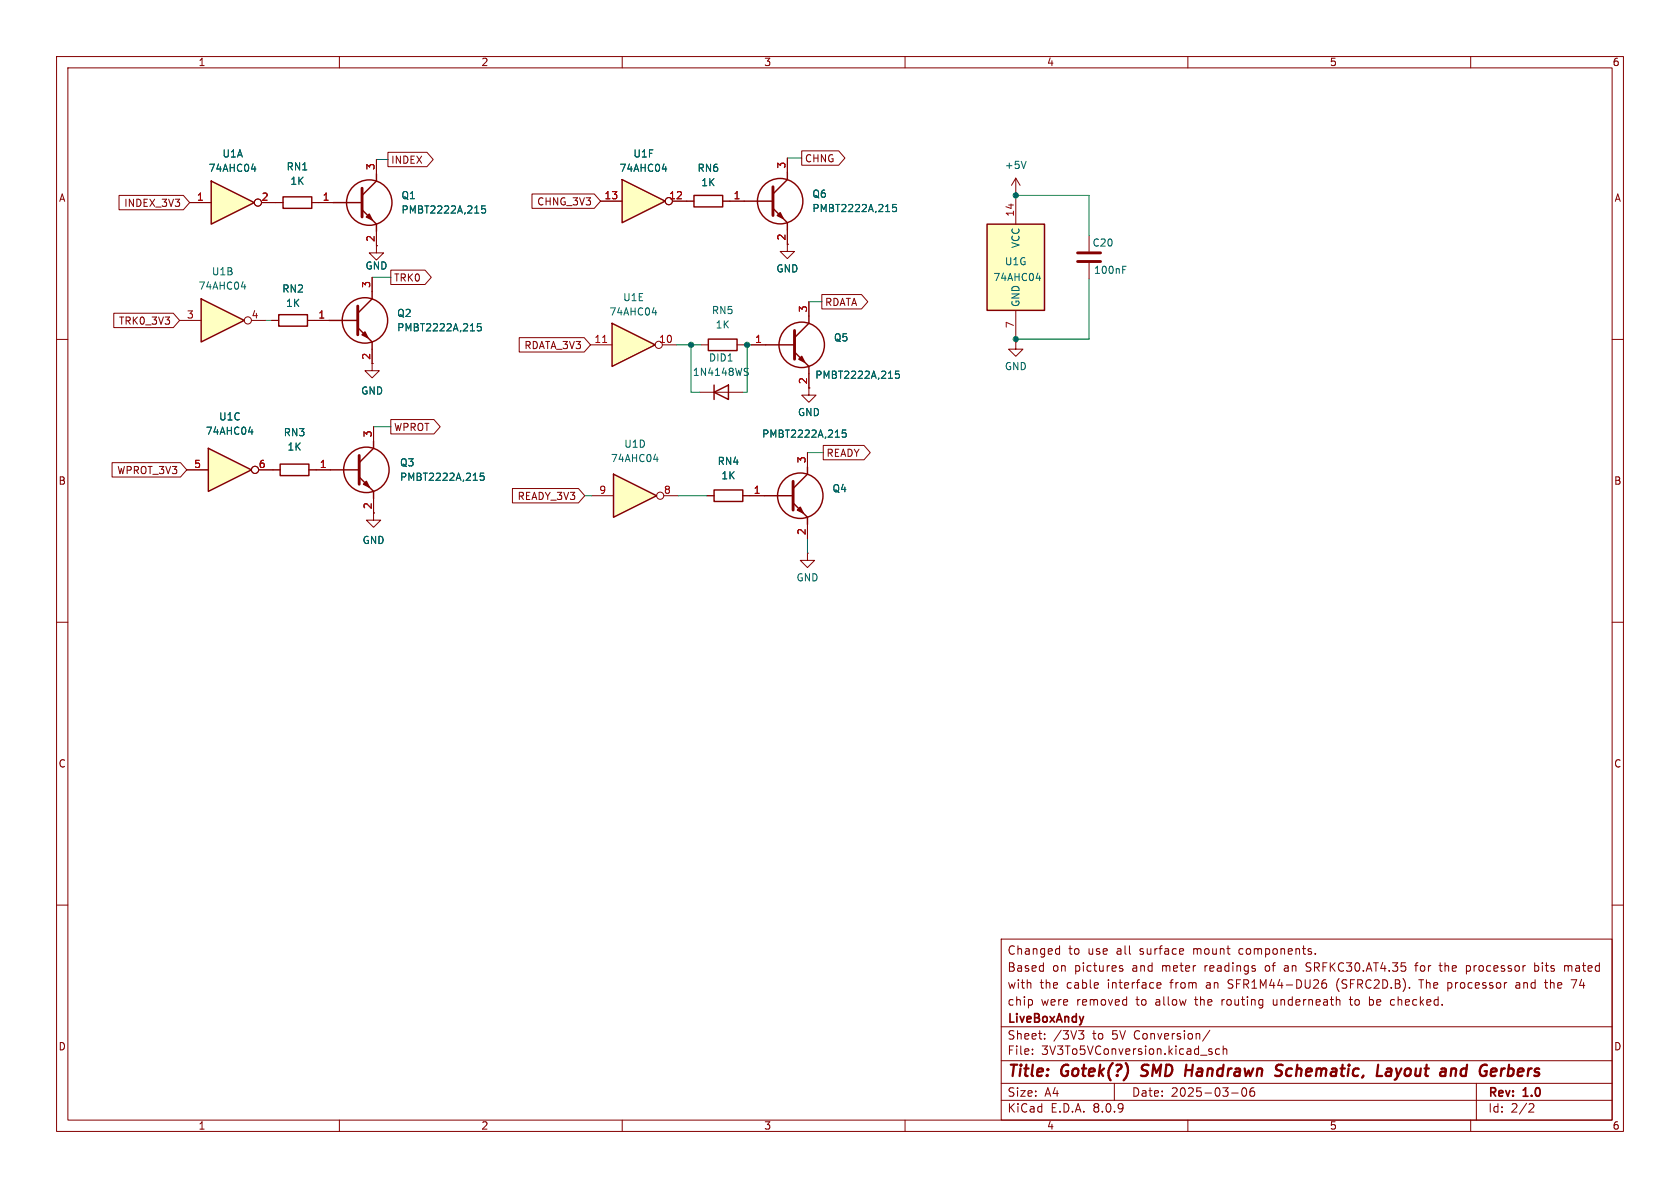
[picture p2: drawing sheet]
<svg xmlns="http://www.w3.org/2000/svg" width="297mm" height="210mm" viewBox="0 0 297 210" stroke-linecap="round" stroke-linejoin="round" font-family="sans-serif">
<g fill="none" stroke="#840000" stroke-width=".18">
<path d="M10 10h277v190h-277zM12 12h273v186h-273zM60 10v2M110 10v2M160 10v2M210 10v2M260 10v2M10 60h2M285 60h2M10 110h2M285 110h2M10 160h2"/>
<path d="M177 166h108v32h-108zM182.5 176.8v.8M186.9 167.7l.4 .1M187.3 167.2v1.5M187.3 168.6l-.4 .1M198 171.1l.5 .2v.2l-.2 .2-.4-.1M198 170.8h.5M199 176.7l.2 .1M199.2 176.2v1.5M199.2 177.6l-.2 .1M204.6 174.6h.6M204.6 173.8l.4-.1 .2 .4-.7 .1"/>
<path d="M225.1 176.7l.1 .9M227.1 171.2v.4M230.9 171.6l.6 .1M231.2 170.2l-.3 .3 .1 .3 .2 .1M232.5 168.6v.1M233.7 173.9l.5-.1 .3 .3-.1 .5-.4 .1-.3-.1M234.4 173.2a.53 .53 0 0 0-.7 .4M236.4 173.6v1M238.5 176.7h.6M238.7 176.2v1.3l.3 .2M242.1 176.2v1.5M242.1 177.6l.4 .1"/>
<path d="M242.5 176.7l-.4 .1M246 177.6l.4 .1M246.4 176.7l-.4 .1M250.1 170.7h.6M250.7 170.2l-.4 .2v1.3M250.8 173.2h.9M254.4 170.7h.6M254.6 170.2v1.3l.4 .2M256 174.6l.4 .1M256.4 173.7l-.4 .1M259.2 170.8l.5-.1 .3 .3M260 171.4l-.3 .3-.5-.1"/>
<path d="M268 173.8h.6M268.5 174.1h-.3a.29 .29 0 0 0-.2 .3 .29 .29 0 0 0 .2 .3h.3M271.3 170.8l.4-.1 .3 .3v.4l-.1 .2h-.6M271.3 170.2v1.5M273 173.7h.6M273.2 173.2v1.3l.4 .2M276.6 170.8l.4-.1 .2 .2M277.2 170.9v.8M277.7 170.7l-.4 .1-.1 .1M277.7 173.2h1l-.6 1.5M285 160h2M60 198v2"/>
<path d="M110 198v2M160 198v2M177 194.5h108M177 191.5h108M177 187.5h108M177 181.5h108M182.5 186.3v.1M182.5 185.5v.1M184.7 183.6v.1M184.7 182.8v.1M191.6 182.2l-.5 .6 .4 .1 .1 .5-.3 .3h-.4M197 191.5v3"/>
<path d="M210 198v2M213.7 185.8l.5 .2 .1 .1-.1 .2-.4 .1M213.7 185.5h.5M213.9 182.1l-1.3 2M215.6 185.5l-.4-.1-.3 .3v.4l.1 .2h.6M216.2 185.5l.3-.1 .3 .1 .1 .9M216.2 184.9v1.5M217.7 193.2h1.2M219.7 192.4l.2-.1a.81 .81 0 0 1 .6 .6 .81 .81 0 0 1-.3 .8l-.2 .1a.81 .81 0 0 1-.3-1.4zM221.7 192.3a.59 .59 0 0 0-.7 .6v.6l.1 .2 .4 .1 .2-.1 .1-.5-.1-.3h-.5l-.2 .3M260 198v2M261 191.5v6.5"/>
<path d="M270.5 195.1l.5 .1 .2 .3-1 1.1h1"/>
</g>
<path d="M201.7 190.1l.3 .1M202 188.4l-.1 .2v.4M209.6 189.2h1.2M225.6 189l.7 .3a.49 .49 0 0 1 .3 .5 .49 .49 0 0 1-.4 .4l-.8-.1M226.8 188.3a.85 .85 0 0 0-1.1 .1l-.1 .2M243.6 188.2l-.2 2h.9M245.2 189l.2-.1 .5 .1M246 189.4h-.7a.4 .4 0 0 0-.3 .4 .4 .4 0 0 0 .2 .4l.7-.1M246 189.2l-.1 1M256.9 188.9l.5 .1v.2l-.1 1M265.5 188.9l-.2 1.3M265.8 188.9l-.4 .4" fill="none" stroke="#840000" stroke-width=".4"/>
<path d="M108.5 83.8l7.6 3.8-7.6 3.8z" fill="#ffffc2"/>
<g fill="none" stroke="#840000" stroke-width=".25">
<path d="M131.6 35.6h5.1M136.7 36.8l2.5 2.6v1.2M139.2 30.5v1.3l-2.5 2.5M125.2 59.9h5.1v2.1h-5.1zM126.2 69.3l2.6-1.2v2.5zM126.2 68.1v2.5M108.5 83.8l7.6 3.8-7.6 3.8z"/>
<circle cx="137.9" cy="35.6" r="4"/>
</g>
<g fill="none" stroke="#840000" stroke-width=".18">
<path d="M129 35.6h2.6M139.2 27.9v2.6M179.6 34h.1M179.6 31.5l-.8 1.3M179.6 31.5v2.5M179.6 31.5l.7 1.3M139.2 40.6v3.9h1.3l-1.3 1.2-1.3-1.2h1.3M123.7 69.3h7.6M124 61h1.2M130.3 61h1.3M143 68.6v1.3h1.3l-1.3 1.2-1.3-1.2h1.3M179.6 60.5v1.2h1.2l-1.2 1.3-1.3-1.3h1.3"/>
<path d="M179.6 60.5h.1M104.6 87.6h3.9M117.3 87.6h2.6"/>
<circle cx="116.7" cy="87.6" r=".63"/>
</g>
<path d="M158.4 36.1h-.6v.6l.2-.1 .4 .1 .1 .2-.1 .4-.1 .1-.5-.1M181.4 28.5l-.4 1.3M131.8 65.7l.4 .1 .1 .3-.3 .3h-.3M131.8 65.1l.5 .1M115.6 81.2h.8M116.2 80.8v.8" fill="none" stroke="#006464" stroke-width=".18"/>
<path d="M136.7 33v5.1" fill="none" stroke="#840000" stroke-width=".51"/>
<path d="M137.4 38.1l.5-.5 .5 1z" fill="#840000" stroke="#840000" stroke-width=".25"/>
<path d="M36.8 79.2l7.6 3.9-7.6 3.8z" fill="#ffffc2"/>
<g fill="none" stroke="#840000" stroke-width=".25">
<path d="M122.7 34.5h5.1v2.1h-5.1zM36.8 79.2l7.6 3.9-7.6 3.8zM126.2 86.6h5.1v2h-5.1zM135.1 87.6h5.1M140.2 88.9l2.5 2.5v1.3M142.7 82.6v1.2l-2.5 2.6"/>
<circle cx="141.5" cy="87.6" r="4"/>
</g>
<g fill="none" stroke="#840000" stroke-width=".18">
<path d="M121.4 35.6h1.3M127.8 35.6h1.2M192.5 41.7v2.8M192.5 46.5v2.8M33 83.1h3.8M45.7 83.1h2.6M125 87.6h1.2M131.3 87.6h3.8M142.7 97.8v1.3h1.3l-1.3 1.2-1.2-1.2h1.2M142.7 97.8h.1M142.7 80v2.6M142.7 92.7v2.6"/>
<circle cx="45.1" cy="83.1" r=".63"/>
</g>
<path d="M198.5 47.7h.4M198.5 47.1h.6M43.9 76.4h.8M44.5 75.9v.9M149.5 76h-.6v.6l.2-.1 .4 .1 .1 .1-.1 .5-.1 .1-.5-.1" fill="none" stroke="#006464" stroke-width=".18"/>
<path d="M190.5 44.7h4.1M190.5 46.2h4.1M140.2 85.1v5.1" fill="none" stroke="#840000" stroke-width=".51"/>
<path d="M141.5 89.7l.5 1-1-.5z" fill="#840000" stroke="#840000" stroke-width=".25"/>
<path d="M174.5 39.6h10.2v15.3h-10.2z" fill="#ffffc2"/>
<g fill="none" stroke="#840000" stroke-width=".25">
<path d="M50 34.8h5.1v2h-5.1zM58.9 35.8h5.1M64 37.1l2.5 2.5v1.3M66.5 30.7v1.3l-2.5 2.5M174.5 39.6h10.2v15.3h-10.2zM58.2 56.6h5M63.2 57.9l2.6 2.6v1.2M65.8 51.6v1.2l-2.6 2.6M143 55.9v1.3l-2.5 2.5M66 78v1.2l-2.5 2.6M135.4 61h5.1M140.5 62.2l2.5 2.6v1.2"/>
<path d="M58.4 83.1h5.1M63.5 84.3l2.5 2.6v1.2"/>
<circle cx="65.3" cy="35.8" r="4"/>
<circle cx="64.5" cy="56.6" r="4"/>
<circle cx="141.7" cy="61" r="4"/>
<circle cx="64.8" cy="83.1" r="4"/>
</g>
<g fill="none" stroke="#840000" stroke-width=".18">
<path d="M48.8 35.8h1.2M55.1 35.8h3.8M66.5 28.2v2.5M179.6 34.5v5.1M55.6 56.6h2.6M65.8 49v2.6M66.5 40.9v3.8h1.3l-1.3 1.3-1.2-1.3h1.2M143 53.3v2.6M179.6 54.9v5M65.8 61.7v3.8h1.3l-1.3 1.3-1.3-1.3h1.3M66 75.4v2.6M132.8 61h2.6"/>
<path d="M143 66v2.6M55.9 83.1h2.5M66 88.1v3.8h1.3l-1.3 1.3-1.2-1.3h1.2"/>
</g>
<path d="M85.8 36.4h-.6l-.1 .6 .2-.1h.4l.2 .2-.1 .4-.2 .2-.5-.2M85 57.2h-.6v.6l.1-.1 .5 .1 .1 .1-.1 .5-.1 .1-.5-.1M183.2 49.2h.8M183.8 48.8v.8M158.9 65.6h-.6v.6l.2-.1h.4l.1 .2-.1 .5-.1 .1-.5-.1M85.5 83.6h-.6v.6l.2-.1 .4 .1 .1 .2-.1 .4-.1 .1-.5-.1" fill="none" stroke="#006464" stroke-width=".18"/>
<path d="M64 33.3v5.1M63.2 54.1v5.1M140.5 58.4v5.1M63.5 80.5v5.1" fill="none" stroke="#840000" stroke-width=".51"/>
<g fill="#840000" stroke="#840000" stroke-width=".25">
<path d="M141.7 63l.5 1-1-.5z"/>
<path d="M64 59.2l.5-.5 .5 1z"/>
<path d="M65.3 37.8l.5 1.1-1-.5z"/>
<path d="M64.3 85.6l.5-.5 .5 1z"/>
</g>
<path d="M110 31.8l7.6 3.8-7.6 3.8z" fill="#ffffc2"/>
<path d="M110 31.8l7.6 3.8-7.6 3.8z" fill="none" stroke="#840000" stroke-width=".25"/>
<g fill="none" stroke="#840000" stroke-width=".18">
<path d="M106.2 35.6h3.8M118.9 35.6h2.5"/>
<circle cx="118.2" cy="35.6" r=".63"/>
</g>
<path d="M117.1 29.9h.8M117.7 29.5v.8" fill="none" stroke="#006464" stroke-width=".18"/>
<path d="M108.2 57.2l7.6 3.8-7.6 3.8z" fill="#ffffc2"/>
<path d="M108.2 57.2l7.6 3.8-7.6 3.8z" fill="none" stroke="#840000" stroke-width=".25"/>
<g fill="none" stroke="#840000" stroke-width=".18">
<path d="M104.4 61h3.8M117.1 61h2.5"/>
<circle cx="116.5" cy="61" r=".63"/>
</g>
<path d="M106.5 60.5h.8" fill="none" stroke="#a90000" stroke-width=".18"/>
<path d="M115.3 55.3h.8M115.9 54.9v.8" fill="none" stroke="#006464" stroke-width=".18"/>
<path d="M35.6 52.8l7.6 3.8-7.6 3.9z" fill="#ffffc2"/>
<path d="M35.6 52.8l7.6 3.8-7.6 3.9zM49.3 55.6h5.1v2.1h-5.1z" fill="none" stroke="#840000" stroke-width=".25"/>
<g fill="none" stroke="#840000" stroke-width=".18">
<path d="M31.7 56.6h3.9M44.4 56.6h2.6M48 56.6h1.3M54.4 56.6h1.2"/>
<circle cx="43.8" cy="56.6" r=".63"/>
</g>
<path d="M42.7 50.7h.8M43.3 50.3v.8" fill="none" stroke="#006464" stroke-width=".18"/>
<path d="M37.3 32l7.7 3.8-7.7 3.8z" fill="#ffffc2"/>
<path d="M37.3 32l7.7 3.8-7.7 3.8zM49.5 82h5.1v2.1h-5.1z" fill="none" stroke="#840000" stroke-width=".25"/>
<g fill="none" stroke="#840000" stroke-width=".18">
<path d="M21 34.5h11.4l1.1 1.3-1.1 1.3h-11.4zM33.5 35.8h3.8M46.2 35.8h3.8M55.1 35.8h3.8M66.5 28.2v2.5M68.6 26.9h6.9l1.1 1.3-1.1 1.3h-6.9zM94.1 34.3h11l1.1 1.3-1.1 1.2h-11zM106.2 35.6h3.8M118.9 35.6h3.8M127.8 35.6h3.8M139.2 27.9v2.6M141.7 26.7h6.6l1.1 1.2-1.1 1.3h-6.6z"/>
<path d="M20.1 55.4h10.5l1.1 1.2-1.1 1.3h-10.5zM48 56.6h1.3M54.4 56.6h3.8M65.8 49v2.6M66.5 40.9v2.5M69.1 47.8h6l1.2 1.2-1.2 1.3h-6zM91.8 59.7h11.5l1.1 1.3-1.1 1.2h-11.5zM139.2 40.6v2.6M143 53.3v2.6M145.3 52.1h7l1.1 1.2-1.1 1.3h-7zM65.8 61.7v2.6M66 75.4v2.6"/>
<path d="M69.1 74.2h7.6l1.1 1.2-1.1 1.3h-7.6zM132.8 61h2.6M143 66v2.6M145.5 78.7h7.2l1.2 1.3-1.2 1.3h-7.2zM19.8 81.8h12.1l1.1 1.3-1.1 1.2h-12.1zM33 83.1h3.8M45.7 83.1h3.8M54.6 83.1h3.8M66 88.1v2.6M90.6 86.4h11.7l1.1 1.2-1.1 1.3h-11.7zM125 87.6h1.2M131.3 87.6h3.8"/>
<path d="M142.7 80v2.6M142.7 92.7v2.6"/>
<circle cx="45.6" cy="35.8" r=".63"/>
<circle cx="118.2" cy="35.6" r=".63"/>
<circle cx="45.1" cy="83.1" r=".63"/>
</g>
<path d="M44.4 29.9h.8M45 29.5v.8M85.8 36.4h-.6l-.1 .6 .2-.1h.4l.2 .2-.1 .4-.2 .2-.5-.2M117.1 29.9h.8M117.7 29.5v.8M158.4 36.1h-.6v.6l.2-.1 .4 .1 .1 .2-.1 .4-.1 .1-.5-.1M85 57.2h-.6v.6l.1-.1 .5 .1 .1 .1-.1 .5-.1 .1-.5-.1M43.9 76.4h.8M44.5 75.9v.9M149.5 76h-.6v.6l.2-.1 .4 .1 .1 .1-.1 .5-.1 .1-.5-.1M158.9 65.6h-.6v.6l.2-.1h.4l.1 .2-.1 .5-.1 .1-.5-.1M85.5 83.6h-.6v.6l.2-.1 .4 .1 .1 .2-.1 .4-.1 .1-.5-.1" fill="none" stroke="#006464" stroke-width=".18"/>
<g fill="none" stroke="#009600" stroke-width=".18">
<path d="M66.5 28.2h2.1M139.2 27.9h2.5M179.6 34v.5h12.9v7.2M47 56.6h1M65.8 49h3.3M143 53.3h2.3M192.5 49.3v10.6h-12.9v.6M66 75.4h3.1M119.6 61h4.4M122.2 61v8.3h1.5M131.6 61h1.2M132.1 61v8.3h-.8"/>
<path d="M103.4 87.6h1.2M119.9 87.6h5.1M142.7 95.3v2.5M142.7 80h2.8"/>
</g>
<g fill="#009600" stroke="#009600" stroke-width=".18">
<circle cx="179.6" cy="34.5" r=".46"/>
<circle cx="132.1" cy="61" r=".46"/>
<circle cx="179.6" cy="59.9" r=".46"/>
<circle cx="122.2" cy="61" r=".46"/>
</g>
<g font-size="2.8" fill="#840000">
<text x="178" y="190.9">Title:</text>
<text x="187.7" y="190.9">Gotek(?)</text>
<text x="202.6" y="190.9">SMD</text>
<text x="211.2" y="190.9">Handrawn</text>
<text x="228" y="190.9">Schematic,</text>
<text x="246.7" y="190.9">Layout</text>
<text x="258.7" y="190.9">and</text>
<text x="266.5" y="190.9">Gerbers</text>
</g>
<g font-size="2.1" fill="#840000">
<text x="178" y="172">Based</text>
<text x="178" y="169">Changed</text>
<text x="186" y="172">on</text>
<text x="188.9" y="169">to</text>
<text x="190" y="172">pictures</text>
<text x="192.4" y="169">use</text>
<text x="197.5" y="169">all</text>
<text x="200.3" y="172">and</text>
<text x="201.8" y="169">surface</text>
<text x="205.7" y="172">meter</text>
<text x="211.4" y="169">mount</text>
<text x="213.4" y="172">readings</text>
<text x="219.6" y="169">components.</text>
<text x="224.2" y="172">of</text>
<text x="227.7" y="172">an</text>
<text x="231.8" y="172">SRFKC30.AT4.35</text>
<text x="251.3" y="172">for</text>
<text x="255.7" y="172">the</text>
<text x="260.5" y="172">processor</text>
<text x="272.7" y="172">bits</text>
<text x="278.2" y="172">mated</text>
<text x="178" y="178">chip</text>
<text x="178" y="175">with</text>
<text x="183.8" y="175">the</text>
<text x="184" y="178">were</text>
<text x="188.6" y="175">cable</text>
<text x="190.4" y="178">removed</text>
<text x="196" y="175">interface</text>
<text x="201" y="178">to</text>
<text x="204.6" y="178">allow</text>
<text x="207.2" y="175">from</text>
<text x="211.7" y="178">the</text>
<text x="213.6" y="175">an</text>
<text x="216.5" y="178">routing</text>
<text x="217.7" y="175">SFR1M44-DU26</text>
<text x="225.7" y="178">underneath</text>
<text x="237" y="175">(SFRC2D.B).</text>
<text x="239.5" y="178">to</text>
<text x="243.1" y="178">be</text>
<text x="247" y="178">checked.</text>
<text x="251.8" y="175">The</text>
<text x="256.9" y="175">processor</text>
<text x="269.1" y="175">and</text>
<text x="274.5" y="175">the</text>
<text x="279.3" y="175">74</text>
<text x="178" y="184">Sheet:</text>
<text x="178" y="181.2">LiveBoxAndy</text>
<text x="186.2" y="184">/3V3</text>
<text x="193.2" y="184">to</text>
<text x="196.8" y="184">5V Conversion/</text>
<text x="178" y="186.7">File:</text>
<text x="184.1" y="186.7">3V3To5VConversion.kicad_sch</text>
<text x="178" y="196.9">KiCad</text>
<text x="178" y="194.1">Size:</text>
<text x="184.7" y="194.1">A4</text>
<text x="185.7" y="196.9">E.D.A.</text>
<text x="193.3" y="196.9">8.0.9</text>
<text x="200" y="194.1">Date:</text>
<text x="207" y="194.1">2025-03-06</text>
<text x="263" y="194.3">Rev:</text>
<text x="263" y="196.9">Id:</text>
<text x="267.1" y="196.9">2/2</text>
<text x="269.4" y="194.3">1.0</text>
</g>
<g font-size="1.8" fill="#840000">
<text x="35" y="11.9">1</text>
<text x="85" y="11.9">2</text>
<text x="135" y="11.9">3</text>
<text x="185" y="11.9">4</text>
<text x="235" y="11.9">5</text>
<text x="285" y="11.9">6</text>
<text x="69.1" y="29.1">INDEX</text>
<text x="142.2" y="28.9">CHNG</text>
<text x="10.3" y="35.9">A</text>
<text x="285.3" y="35.9">A</text>
<text x="21.9" y="36.8">INDEX_3V3</text>
<text x="94.9" y="36.5">CHNG_3V3</text>
<text x="66.3" y="42.9" transform="rotate(-90 66.3 42.9)">2</text>
<text x="138.9" y="42.6" transform="rotate(-90 138.9 42.6)">2</text>
<text x="69.6" y="50">TRK0</text>
<text x="20.9" y="57.6">TRK0_3V3</text>
<text x="145.8" y="54.3">RDATA</text>
<text x="65.5" y="63.7" transform="rotate(-90 65.5 63.7)">2</text>
<text x="92.6" y="61.9">RDATA_3V3</text>
<text x="69.6" y="76.4">WPROT</text>
<text x="146" y="81">READY</text>
<text x="10.3" y="85.9">B</text>
<text x="20.6" y="84">WPROT_3V3</text>
<text x="91.4" y="88.6">READY_3V3</text>
<text x="285.3" y="85.9">B</text>
<text x="10.3" y="135.9">C</text>
<text x="285.3" y="135.9">C</text>
<text x="10.3" y="185.9">D</text>
<text x="285.3" y="185.9">D</text>
<text x="35" y="199.9">1</text>
<text x="85" y="199.9">2</text>
<text x="135" y="199.9">3</text>
<text x="185" y="199.9">4</text>
<text x="235" y="199.9">5</text>
<text x="285" y="199.9">6</text>
</g>
<g font-size="1.8" fill="#006464">
<text x="39.2" y="28">U1A</text>
<text x="111.9" y="28">U1F</text>
<text x="36.8" y="30.6">74AHC04</text>
<text x="50.6" y="30.3">RN1</text>
<text x="51.2" y="32.9">1K</text>
<text x="70.9" y="35.4">Q1</text>
<text x="109.4" y="30.6">74AHC04</text>
<text x="123.2" y="30.6">RN6</text>
<text x="123.9" y="33.1">1K</text>
<text x="143.5" y="35.2">Q6</text>
<text x="177.5" y="30.1">+5V</text>
<text x="70.9" y="37.9">PMBT2222A,215</text>
<text x="143.5" y="37.7">PMBT2222A,215</text>
<text x="64.5" y="47.9">GND</text>
<text x="177.6" y="47.1">U1G</text>
<text x="180.4" y="44" transform="rotate(-90 180.4 44)">VCC</text>
<text x="193" y="43.8">C20</text>
<text x="35" y="51.4">74AHC04</text>
<text x="37.4" y="48.9">U1B</text>
<text x="49.8" y="51.9">RN2</text>
<text x="110.1" y="53.4">U1E</text>
<text x="137.2" y="48.4">GND</text>
<text x="175.5" y="49.9">74AHC04</text>
<text x="193.3" y="48.6">100nF</text>
<text x="50.5" y="54.5">1K</text>
<text x="70.1" y="58.8">PMBT2222A,215</text>
<text x="70.1" y="56.2">Q2</text>
<text x="107.6" y="56">74AHC04</text>
<text x="125.8" y="55.7">RN5</text>
<text x="126.4" y="58.3">1K</text>
<text x="180.4" y="54.4" transform="rotate(-90 180.4 54.4)">GND</text>
<text x="125.2" y="64.1">DID1</text>
<text x="147.3" y="60.6">Q5</text>
<text x="177.5" y="65.6">GND</text>
<text x="63.7" y="70">GND</text>
<text x="122.4" y="66.6">1N4148WS</text>
<text x="144" y="67.2">PMBT2222A,215</text>
<text x="36.3" y="77.1">74AHC04</text>
<text x="38.6" y="74.5">U1C</text>
<text x="50.1" y="77.3">RN3</text>
<text x="134.6" y="77.6">PMBT2222A,215</text>
<text x="141" y="73.8">GND</text>
<text x="50.7" y="79.9">1K</text>
<text x="70.6" y="82.7">Q3</text>
<text x="107.9" y="81.9">74AHC04</text>
<text x="110.3" y="79.3">U1D</text>
<text x="126.8" y="82.4">RN4</text>
<text x="70.6" y="85.2">PMBT2222A,215</text>
<text x="127.4" y="84.9">1K</text>
<text x="147.1" y="87.2">Q4</text>
<text x="64" y="96.4">GND</text>
<text x="140.7" y="103">GND</text>
</g>
<g font-size="1.8" fill="#a90000">
<text x="138.9" y="29.9" transform="rotate(-90 138.9 29.9)">3</text>
<text x="34.7" y="35.6">1</text>
<text x="46.2" y="35.6">2</text>
<text x="57" y="35.6">1</text>
<text x="66.3" y="30.2" transform="rotate(-90 66.3 30.2)">3</text>
<text x="106.8" y="35.3">13</text>
<text x="118.2" y="35.3">12</text>
<text x="129.6" y="35.3">1</text>
<text x="179.3" y="38.4" transform="rotate(-90 179.3 38.4)">14</text>
<text x="65.5" y="51" transform="rotate(-90 65.5 51)">3</text>
<text x="32.9" y="56.4">3</text>
<text x="44.4" y="56.4">4</text>
<text x="56.2" y="56.4">1</text>
<text x="142.7" y="55.3" transform="rotate(-90 142.7 55.3)">3</text>
<text x="179.3" y="58.1" transform="rotate(-90 179.3 58.1)">7</text>
<text x="105" y="60.7">11</text>
<text x="116.4" y="60.7">10</text>
<text x="133.4" y="60.7">1</text>
<text x="142.7" y="68" transform="rotate(-90 142.7 68)">2</text>
<text x="65.8" y="77.4" transform="rotate(-90 65.8 77.4)">3</text>
<text x="34.2" y="82.8">5</text>
<text x="45.6" y="82.8">6</text>
<text x="56.4" y="82.8">1</text>
<text x="142.5" y="82" transform="rotate(-90 142.5 82)">3</text>
<text x="105.8" y="87.4">9</text>
<text x="117.3" y="87.4">8</text>
<text x="133.2" y="87.4">1</text>
<text x="65.8" y="90.1" transform="rotate(-90 65.8 90.1)">2</text>
<text x="142.5" y="94.7" transform="rotate(-90 142.5 94.7)">2</text>
</g>
</svg>
